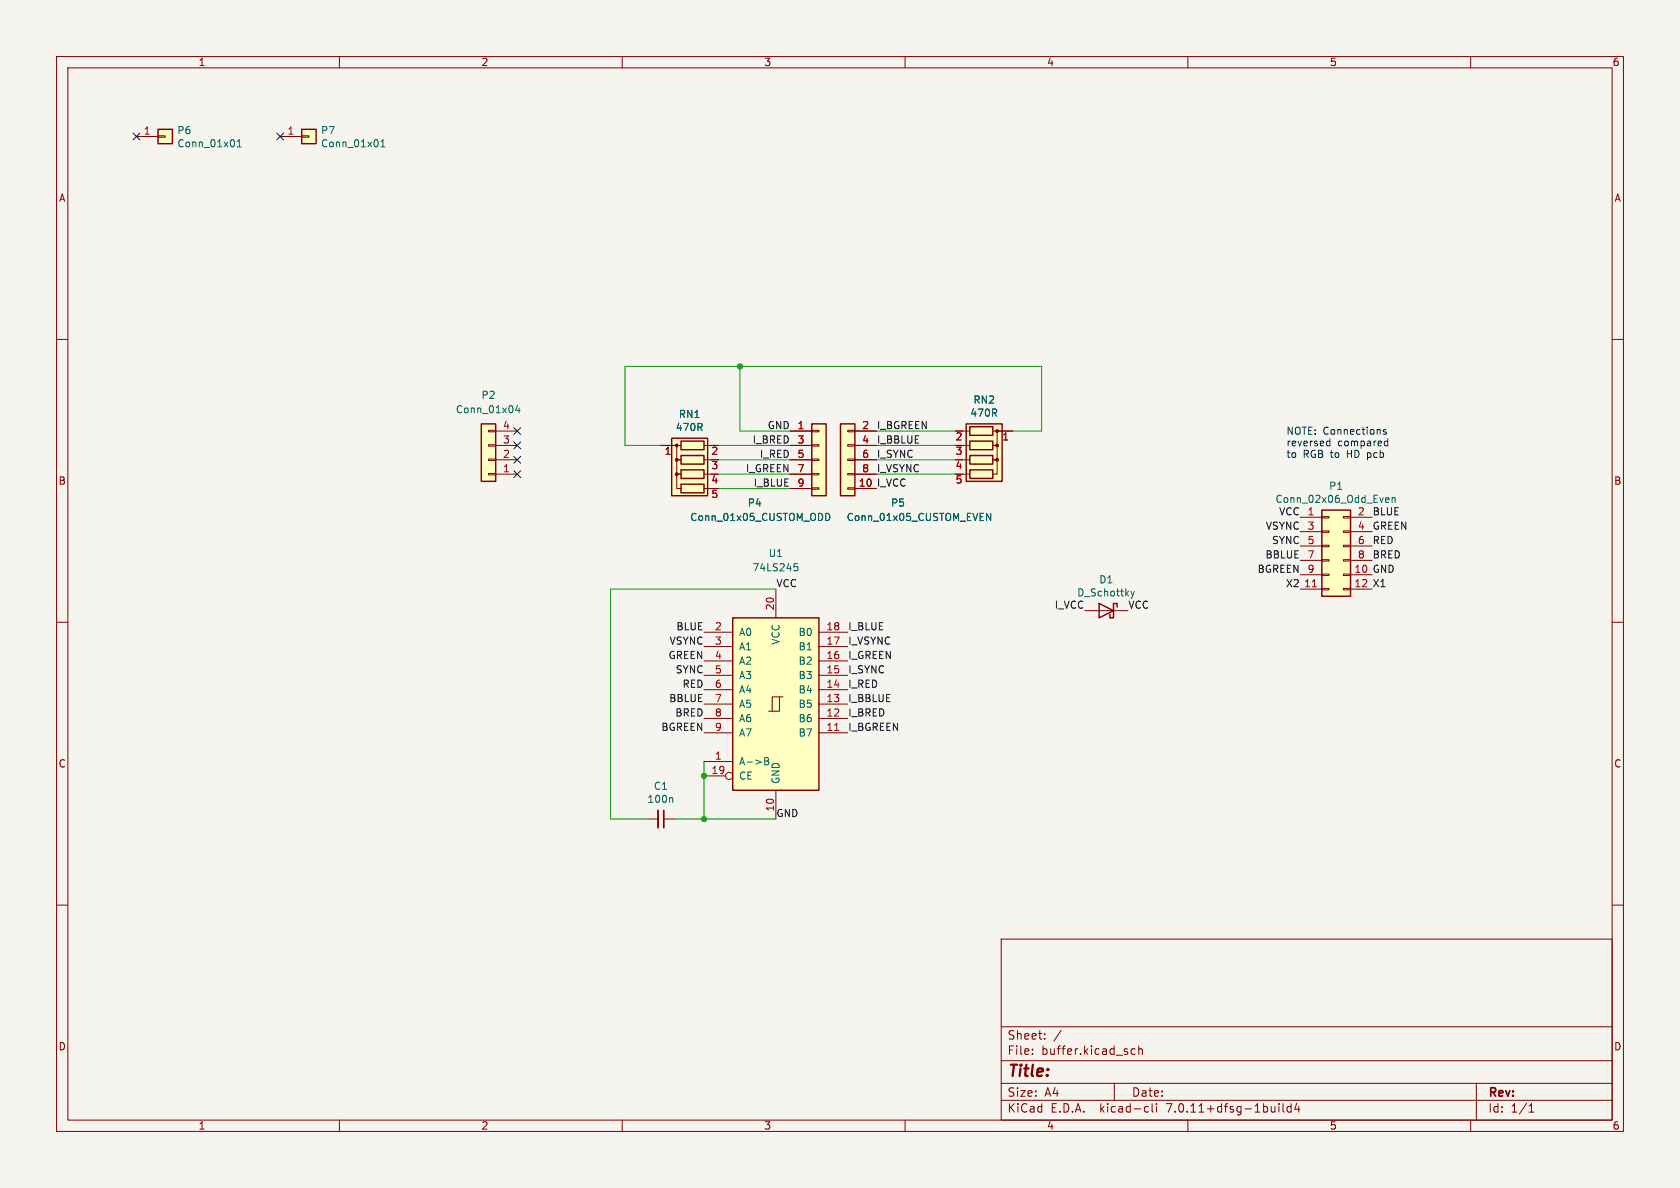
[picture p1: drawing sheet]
<svg xmlns="http://www.w3.org/2000/svg" width="297mm" height="210mm" viewBox="0 0 297 210" stroke-linecap="round" stroke-linejoin="round" font-family="sans-serif">
<path d="M0 0h297v210h-297z" fill="#f5f4ef" stroke="#f5f4ef" stroke-width=".18"/>
<g fill="none" stroke="#840000" stroke-width=".18">
<path d="M10 10h277v190h-277zM12 12h273v186h-273zM60 10v2M110 10v2M160 10v2M210 10v2M260 10v2M24.1 24.1h3.8M27.9 24h1.3v.3h-1.3zM49.5 24.1h3.8M53.3 24h1.3v.3h-1.3zM10 60h2"/>
<path d="M285 60h2M86.4 76.1h1.2v.2h-1.2zM86.4 78.6h1.2v.3h-1.2zM87.6 76.2h3.8M87.6 78.7h3.8M116.8 78.7h2.6M120.4 78.7h-.8v2.6h.8h-.8v2.5h.8h-.8v2.6h.8M124.5 78.7h2.5M139.7 76.2h3.8M139.7 78.7h3.8M143.5 78.6h1.3v.3h-1.3zM143.5 76.1h1.3v.2h-1.3z"/>
<path d="M149.9 78.6h1.2v.3h-1.2zM149.9 76.1h1.2v.2h-1.2zM151.1 76.2h3.8M151.1 78.7h3.8M168.9 76.2h2.5M170.2 78.7h1.2M175.5 76.2h.8v2.5h-.8h.8v2.6h-.8h.8v2.5h-.8M176.5 76.2h2.6M86.4 81.2h1.2v.2h-1.2zM86.4 83.7h1.2v.2h-1.2zM87.6 81.3h3.8M87.6 83.8h3.8"/>
<path d="M124.5 86.4h1.2M124.5 81.3h1.2M124.5 83.8h1.2M139.7 86.4h3.8M139.7 81.3h3.8M139.7 83.8h3.8M143.5 86.2h1.3v.3h-1.3zM143.5 83.7h1.3v.2h-1.3zM143.5 81.2h1.3v.2h-1.3zM149.9 86.2h1.2v.3h-1.2zM149.9 83.7h1.2v.2h-1.2zM149.9 81.2h1.2v.2h-1.2z"/>
<path d="M151.1 86.4h3.8M151.1 81.3h3.8M151.1 83.8h3.8M170.2 81.3h1.2M170.2 83.8h1.2M229.9 91.4h3.8M229.9 94h3.8M229.9 96.5h3.8M229.9 99.1h3.8M233.7 98.9h1.2v.3h-1.2zM233.7 96.4h1.2v.2h-1.2zM233.7 93.9h1.2v.2h-1.2z"/>
<path d="M233.7 91.3h1.2v.3h-1.2zM237.5 98.9h1.3v.3h-1.3zM237.5 96.4h1.3v.2h-1.3zM237.5 93.9h1.3v.2h-1.3zM237.5 91.3h1.3v.3h-1.3zM238.8 91.4h3.8M238.8 94h3.8M238.8 96.5h3.8M238.8 99.1h3.8M10 110h2M124.5 119.4h5M124.5 116.8h5"/>
<path d="M124.5 114.3h5M124.5 111.8h5M137.2 104.1v5.1M144.8 119.4h5.1M144.8 116.8h5.1M144.8 114.3h5.1M144.8 111.8h5.1M191.8 108h7.6M229.9 101.6h3.8M229.9 104.1h3.8M233.7 104h1.2v.3h-1.2zM233.7 101.5h1.2v.2h-1.2z"/>
<path d="M237.5 104h1.3v.3h-1.3zM237.5 101.5h1.3v.2h-1.3zM238.8 101.6h3.8M238.8 104.1h3.8M285 110h2M124.5 134.6h5M124.5 129.5h5M124.5 127h5M124.5 124.5h5M124.5 121.9h5M124.5 137.2h3.8M137.2 139.7v5.1"/>
<path d="M137.8 123.2h-1.3v2.5M138.4 123.2h-.6v2.5h-1.9M144.8 129.5h5.1M144.8 127h5.1M144.8 124.5h5.1M144.8 121.9h5.1M10 160h2M114.3 144.8h2M117.3 144.8h2.1M285 160h2M177 166h108v32h-108zM60 198v2"/>
<path d="M110 198v2M160 198v2M177 194.5h108M177 191.5h108M177 187.5h108M177 181.5h108M182.5 186.3v.1M182.5 185.5v.1M184.7 183.6v.1M184.7 182.8v.1M187.6 182.1l-1.3 2M197 191.5v3"/>
<path d="M200.7 185.5l-.5-.1-.2 .3v.4l.1 .2h.6M201.3 185.5l.2-.1 .4 .1 .1 .9M201.3 184.9v1.5M202.6 195.6l.4 .1M203 196.5l-.4 .1M203.7 195.1v1.3l.2 .2M204.5 195.1v.1M204.5 195.6v1M210 198v2M226.1 195.1v.1M226.1 195.6v1M226.8 195.1v1.3l.2 .2"/>
<path d="M228.2 195.7l-.4-.1-.3 .3v.4l.2 .2h.5M228.2 195.1v1.5M229.2 195l-.3 1.1h.9M229.6 195.6v1M260 198v2M261 191.5v6.5M270.3 196.6h.9M270.3 195.5l.4-.4v1.5"/>
<circle cx="128.9" cy="137.2" r=".63"/>
</g>
<g fill="none" stroke="#840000" stroke-width=".25">
<path d="M27.9 22.9h2.6v2.5h-2.6zM53.3 22.9h2.6v2.5h-2.6zM85.1 74.9h2.5v10.2h-2.5zM118.7 77.5h6.4v10.1h-6.4zM120.4 78h4.1v1.5h-4.1zM143.5 74.9h2.5v12.7h-2.5zM148.6 74.9h2.5v12.7h-2.5zM170.8 74.9h6.4v10.2h-6.4zM171.4 75.4h4.1v1.6h-4.1zM171.4 78h4.1v1.5h-4.1zM120.4 80.5h4.1v1.5h-4.1zM120.4 83.1h4.1v1.5h-4.1z"/>
<path d="M120.4 85.6h4.1v1.5h-4.1zM171.4 80.5h4.1v1.5h-4.1zM171.4 83.1h4.1v1.5h-4.1zM233.7 90.2h5.1v15.2h-5.1zM129.5 109.2h15.3v30.5h-15.3zM194.3 106.7l2.5 1.3-2.5 1.2zM197.5 107.3v-.6h-.7v2.5h-.6v-.6"/>
</g>
<g fill="none" stroke="#006464" stroke-width=".18">
<path d="M41.9 26h.8M41.9 25l.4-.3v1.3M67.3 26h.8M67.3 25l.4-.3v1.3M91.5 71.6l-.3 .9h.8M91.8 72.1v.9M140.4 99.6h.6M146 90.7a.64 .64 0 0 1 .7 .7 .64 .64 0 0 1-.7 .6M174.4 90.7l.7 1.3v-1.3M245.1 88h.4l.1 .3-.6 .1M245.5 88.8h-.4M246.1 88.1l.2-.1h.3l.1 .8"/>
<path d="M246.1 88v.8M140.5 100.1h.3l.3 .3-.2 .4-.4 .1M199.9 104.5l.3 .9M200.2 105.4l-.3 .4M200.5 104.5l-.3 .9M135.2 133.9h.4l.3 .3-.3 .3 .3 .2v.3l-.2 .2h-.5zM135.2 134.5h.4M118.7 141l.2 .2v.7"/>
</g>
<g fill="#ffffc2" stroke="#ffffc2" stroke-width=".18">
<path d="M148.6 74.9h2.5v12.7h-2.5z"/>
<path d="M170.8 74.9h6.4v10.2h-6.4z"/>
<path d="M233.7 90.2h5.1v15.2h-5.1z"/>
<path d="M129.5 109.2h15.3v30.5h-15.3z"/>
<path d="M118.7 77.5h6.4v10.1h-6.4z"/>
<path d="M143.5 74.9h2.5v12.7h-2.5z"/>
<path d="M53.3 22.9h2.6v2.5h-2.6z"/>
<path d="M27.9 22.9h2.6v2.5h-2.6z"/>
<path d="M85.1 74.9h2.5v10.2h-2.5z"/>
</g>
<g fill="#840000" stroke="#840000" stroke-width=".18">
<circle cx="176.3" cy="76.2" r=".25"/>
<circle cx="176.3" cy="78.7" r=".25"/>
<circle cx="176.3" cy="81.3" r=".25"/>
<circle cx="119.6" cy="78.7" r=".25"/>
<circle cx="119.6" cy="81.3" r=".25"/>
<circle cx="119.6" cy="83.8" r=".25"/>
</g>
<path d="M232 103.7h.7M147.6 129.1h.7" fill="none" stroke="#a90000" stroke-width=".18"/>
<path d="M116.3 143.3v3" fill="none" stroke="#840000" stroke-width=".33"/>
<path d="M117.3 143.3v3" fill="none" stroke="#840000" stroke-width=".3"/>
<path d="M234.6 78.8h.5M234.6 78h.5M235.1 77.6v1.2M244.8 78.8h.5M244.8 78h.5M245 76l-.3-.1-.2 .2 .1 .2 .4 .1v.3h-.5M245.3 77.6v1.2" fill="none" stroke="#0000c2" stroke-width=".18"/>
<g fill="none" stroke="#009600" stroke-width=".18">
<path d="M127 78.7h12.7M130.8 64.8v11.4h8.9M154.9 78.7h14M154.9 76.2h14M179.1 76.2h5v-11.4h-73.6v13.9h6.3M127 81.3h12.7M127 86.4h12.7M127 83.8h12.7M154.9 81.3h14M154.9 83.8h14M137.2 104.1h-29.3v40.7h6.4M124.5 134.6v10.2"/>
<path d="M119.4 144.8h17.8"/>
</g>
<path d="M23.5 23.5l1.2 1.2M24.7 23.5l-1.2 1.2M48.9 23.5l1.2 1.2M50.1 23.5l-1.2 1.2M90.8 75.6l1.2 1.2M90.8 78.1l1.2 1.2M92 75.6l-1.2 1.2M92 78.1l-1.2 1.2M90.8 83.2l1.2 1.2M90.8 80.7l1.2 1.2M92 83.2l-1.2 1.2M92 80.7l-1.2 1.2" fill="none" stroke="#000084" stroke-width=".18"/>
<g fill="#009600" stroke="#009600" stroke-width=".18">
<circle cx="130.8" cy="64.8" r=".46"/>
<circle cx="124.5" cy="144.8" r=".46"/>
<circle cx="124.5" cy="137.2" r=".46"/>
</g>
<text font-size="2.8" fill="#840000" x="178" y="190.9">Title:</text>
<g font-size="2.1" fill="#840000">
<text x="178" y="184">Sheet:</text>
<text x="178" y="186.7">File:</text>
<text x="184.1" y="186.7">buffer.kicad_sch</text>
<text x="178" y="196.9">KiCad</text>
<text x="178" y="194.1">Size:</text>
<text x="184.7" y="194.1">A4</text>
<text x="185.7" y="196.9">E.D.A.</text>
<text x="194.6" y="196.9">kicad-cli</text>
<text x="200" y="194.1">Date:</text>
<text x="206.5" y="196.9">7.0.11+dfsg-1build4</text>
<text x="263" y="194.3">Rev:</text>
<text x="263" y="196.9">Id:</text>
<text x="267.1" y="196.9">1/1</text>
</g>
<g font-size="1.8" fill="#840000">
<text x="35" y="11.9">1</text>
<text x="85" y="11.9">2</text>
<text x="135" y="11.9">3</text>
<text x="185" y="11.9">4</text>
<text x="235" y="11.9">5</text>
<text x="285" y="11.9">6</text>
<text x="10.3" y="35.9">A</text>
<text x="285.3" y="35.9">A</text>
<text x="125.7" y="80.7">2</text>
<text x="125.7" y="83.3">3</text>
<text x="168.8" y="78.2">2</text>
<text x="168.8" y="80.7">3</text>
<text x="168.8" y="83.3">4</text>
<text x="10.3" y="85.9">B</text>
<text x="125.7" y="85.8">4</text>
<text x="285.3" y="85.9">B</text>
<text x="10.3" y="135.9">C</text>
<text x="285.3" y="135.9">C</text>
<text x="10.3" y="185.9">D</text>
<text x="285.3" y="185.9">D</text>
<text x="35" y="199.9">1</text>
<text x="85" y="199.9">2</text>
<text x="135" y="199.9">3</text>
<text x="185" y="199.9">4</text>
<text x="235" y="199.9">5</text>
<text x="285" y="199.9">6</text>
</g>
<g font-size="1.8" fill="#a90000">
<text x="25.3" y="23.9">1</text>
<text x="50.7" y="23.9">1</text>
<text x="88.8" y="75.9">4</text>
<text x="140.9" y="75.9">1</text>
<text x="152.3" y="75.9">2</text>
<text x="88.8" y="83.6">1</text>
<text x="88.8" y="81">2</text>
<text x="88.8" y="78.5">3</text>
<text x="117.4" y="80.7">1</text>
<text x="140.9" y="78.5">3</text>
<text x="140.9" y="81">5</text>
<text x="140.9" y="83.6">7</text>
<text x="152.3" y="78.5">4</text>
<text x="152.3" y="81">6</text>
<text x="152.3" y="83.6">8</text>
<text x="177.1" y="78.2">1</text>
<text x="125.7" y="88.3">5</text>
<text x="140.9" y="86.1">9</text>
<text x="151.7" y="86.1">10</text>
<text x="168.8" y="85.8">5</text>
<text x="231.1" y="91.2">1</text>
<text x="231.1" y="93.7">3</text>
<text x="240" y="91.2">2</text>
<text x="240" y="93.7">4</text>
<text x="231.1" y="96.3">5</text>
<text x="231.1" y="98.8">7</text>
<text x="231.1" y="101.3">9</text>
<text x="239.4" y="101.3">10</text>
<text x="240" y="96.3">6</text>
<text x="240" y="98.8">8</text>
<text x="136.9" y="108" transform="rotate(-90 136.9 108)">20</text>
<text x="230.5" y="103.9">11</text>
<text x="239.4" y="103.9">12</text>
<text x="126.3" y="111.5">2</text>
<text x="146" y="111.5">18</text>
<text x="126.3" y="114">3</text>
<text x="126.3" y="116.6">4</text>
<text x="126.3" y="119.1">5</text>
<text x="146" y="119.1">15</text>
<text x="146" y="116.6">16</text>
<text x="146" y="114">17</text>
<text x="126.3" y="121.7">6</text>
<text x="126.3" y="124.2">7</text>
<text x="146" y="124.2">13</text>
<text x="146" y="121.7">14</text>
<text x="126.3" y="126.7">8</text>
<text x="126.3" y="129.3">9</text>
<text x="146" y="129.3">11</text>
<text x="146" y="126.7">12</text>
<text x="125.7" y="136.9">19</text>
<text x="126.3" y="134.4">1</text>
</g>
<g font-size="1.8" fill="#006464">
<text x="31.3" y="23.9">P6</text>
<text x="56.7" y="23.9">P7</text>
<text x="31.3" y="26.2">Conn_01x01</text>
<text x="56.7" y="26.2">Conn_01x01</text>
<text x="85" y="70.7">P2</text>
<text x="172" y="71.6">RN2</text>
<text x="80.5" y="73.3">Conn_01x04</text>
<text x="119.4" y="76.4">470R</text>
<text x="119.9" y="74.1">RN1</text>
<text x="171.4" y="73.9">470R</text>
<text x="132.1" y="89.8">P4</text>
<text x="157.4" y="89.8">P5</text>
<text x="225.4" y="89.1">Conn_02x06_Odd_Even</text>
<text x="234.9" y="86.8">P1</text>
<text x="121.9" y="92.3">Conn_01x05_CUSTOM_ODD</text>
<text x="149.6" y="92.3">Conn_01x05_CUSTOM_EVEN</text>
<text x="132.9" y="101.2">74LS245</text>
<text x="135.8" y="98.7">U1</text>
<text x="190.3" y="105.6">D_Schottky</text>
<text x="194.2" y="103.3">D1</text>
<text x="130.6" y="112.6">A0</text>
<text x="141.1" y="112.6">B0</text>
<text x="130.6" y="115.2">A1</text>
<text x="130.6" y="117.7">A2</text>
<text x="138" y="114.1" transform="rotate(-90 138 114.1)">VCC</text>
<text x="141.1" y="117.7">B2</text>
<text x="141.1" y="115.2">B1</text>
<text x="130.6" y="120.2">A3</text>
<text x="130.6" y="122.8">A4</text>
<text x="130.6" y="125.3">A5</text>
<text x="141.1" y="125.3">B5</text>
<text x="141.1" y="122.8">B4</text>
<text x="141.1" y="120.2">B3</text>
<text x="130.6" y="127.9">A6</text>
<text x="130.6" y="130.4">A7</text>
<text x="141.1" y="130.4">B7</text>
<text x="141.1" y="127.9">B6</text>
<text x="130.6" y="135.5">A-&gt;B</text>
<text x="114.3" y="142.1">100n</text>
<text x="115.5" y="139.8">C1</text>
<text x="130.6" y="138">CE</text>
<text x="138" y="138.7" transform="rotate(-90 138 138.7)">GND</text>
</g>
<g font-size="1.8" fill="#0f0f0f">
<text x="135.6" y="75.9">GND</text>
<text x="154.9" y="75.9">I_BGREEN</text>
<text x="131.8" y="83.6">I_GREEN</text>
<text x="133" y="78.5">I_BRED</text>
<text x="134.2" y="81">I_RED</text>
<text x="154.9" y="78.5">I_BBLUE</text>
<text x="154.9" y="81">I_SYNC</text>
<text x="154.9" y="83.6">I_VSYNC</text>
<text x="133.1" y="86.1">I_BLUE</text>
<text x="154.9" y="86.1">I_VCC</text>
<text x="223.7" y="93.7">VSYNC</text>
<text x="226" y="91.2">VCC</text>
<text x="242.6" y="91.2">BLUE</text>
<text x="242.6" y="93.7">GREEN</text>
<text x="222.2" y="101.3">BGREEN</text>
<text x="223.6" y="98.8">BBLUE</text>
<text x="224.8" y="96.3">SYNC</text>
<text x="242.6" y="101.3">GND</text>
<text x="242.6" y="98.8">BRED</text>
<text x="242.6" y="96.3">RED</text>
<text x="137.2" y="103.9">VCC</text>
<text x="186.4" y="107.7">I_VCC</text>
<text x="199.4" y="107.7">VCC</text>
<text x="227.2" y="103.9">X2</text>
<text x="242.6" y="103.9">X1</text>
<text x="119.5" y="111.5">BLUE</text>
<text x="149.9" y="111.5">I_BLUE</text>
<text x="118.1" y="116.6">GREEN</text>
<text x="118.3" y="114">VSYNC</text>
<text x="119.4" y="119.1">SYNC</text>
<text x="149.9" y="119.1">I_SYNC</text>
<text x="149.9" y="114">I_VSYNC</text>
<text x="149.9" y="116.6">I_GREEN</text>
<text x="118.2" y="124.2">BBLUE</text>
<text x="120.6" y="121.7">RED</text>
<text x="149.9" y="121.7">I_RED</text>
<text x="149.9" y="124.2">I_BBLUE</text>
<text x="116.8" y="129.3">BGREEN</text>
<text x="119.3" y="126.7">BRED</text>
<text x="149.9" y="126.7">I_BRED</text>
<text x="149.9" y="129.3">I_BGREEN</text>
<text x="136.9" y="143.6" transform="rotate(-90 136.9 143.6)">10</text>
<text x="137.2" y="144.5">GND</text>
</g>
<g font-size="1.8" fill="#0000c2">
<text x="227.3" y="76.9">NOTE: Connections</text>
<text x="227.3" y="79">reversed</text>
<text x="227.3" y="81">to</text>
<text x="230.4" y="81">RGB to</text>
<text x="236.5" y="79">compared</text>
<text x="238.4" y="81">HD pcb</text>
</g>
</svg>
